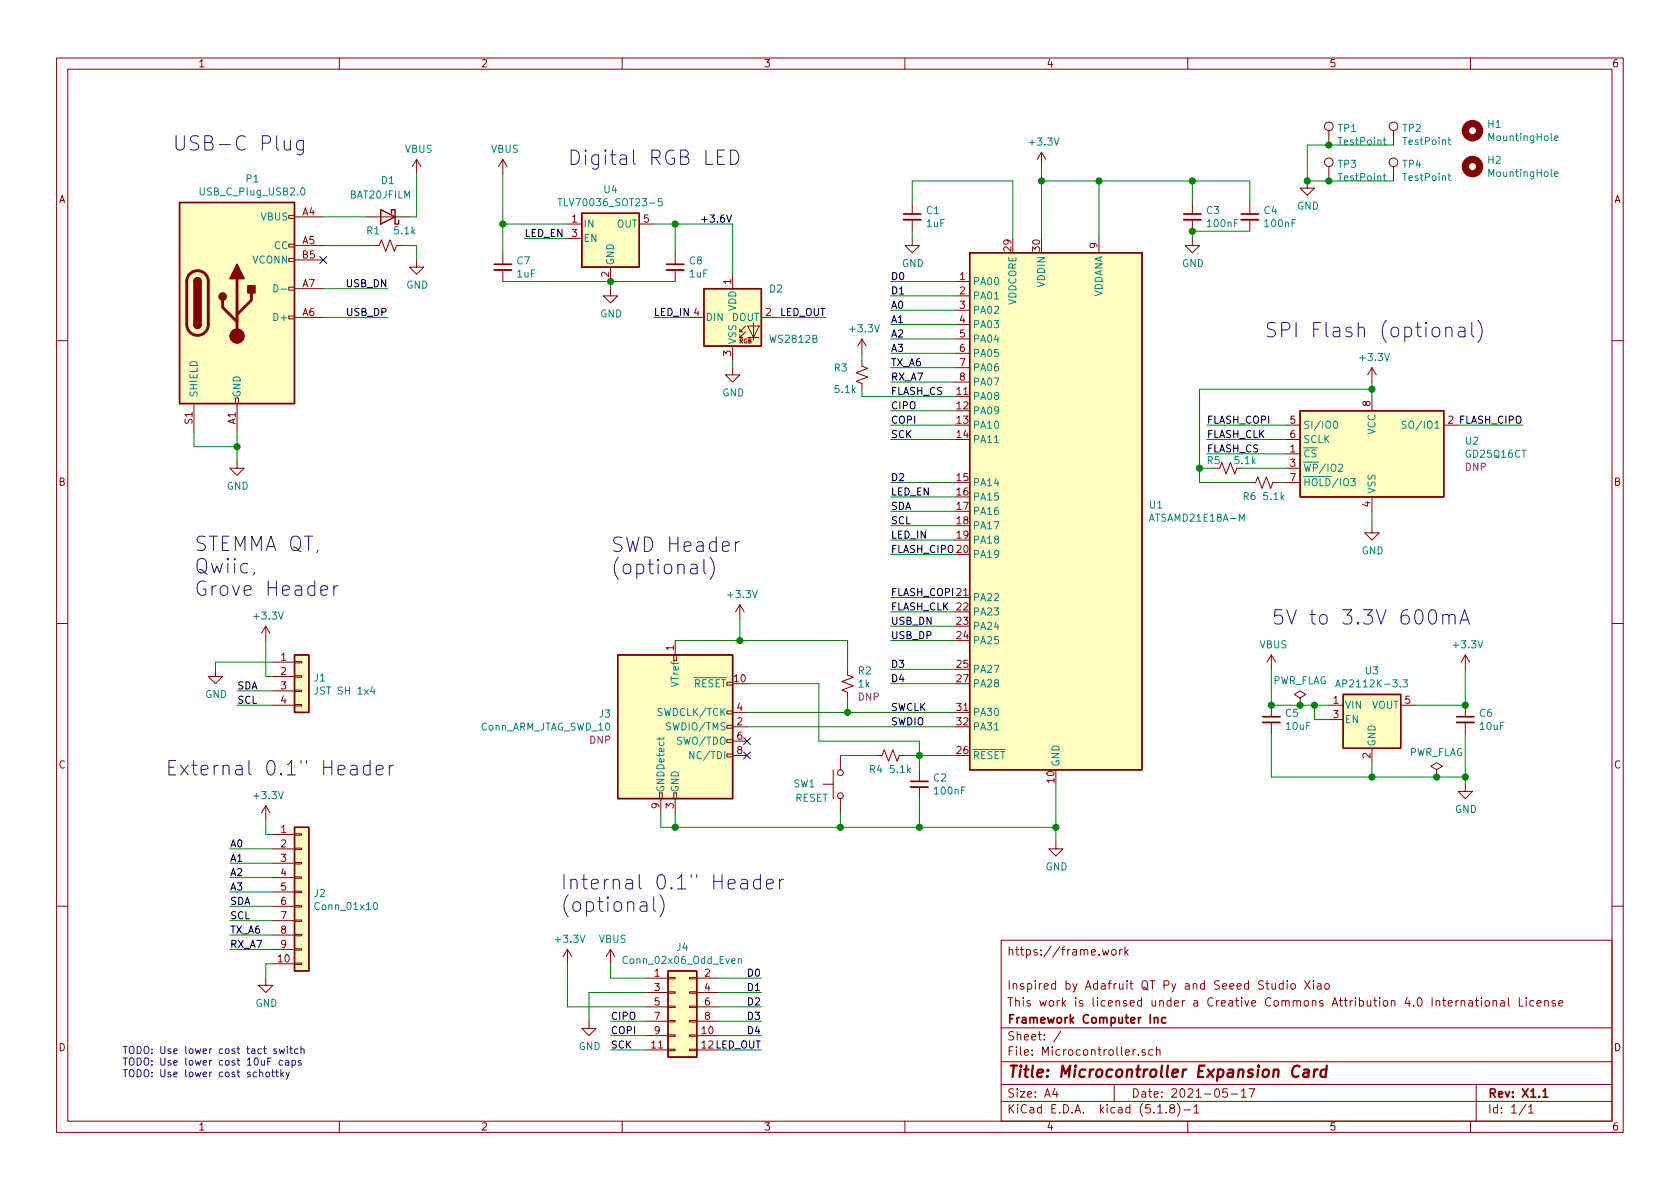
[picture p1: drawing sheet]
<svg xmlns="http://www.w3.org/2000/svg" width="297mm" height="210mm" viewBox="0 0 297 210" stroke-linecap="round" stroke-linejoin="round" font-family="sans-serif">
<g fill="none" stroke="#840000" stroke-width=".18">
<path d="M10 10.3h277v189.9h-277zM12 12.2h273v186.1h-273zM60 10.3v1.9M110 10.3v1.9M160 10.3v1.9M210 10.3v1.9M260 10.3v1.9M51.1 38.1h1v.5h-1zM52.1 38.3h5M64.8 38.3h7.6M73.7 28.2l-.8 1.3M73.7 28.2v2.5"/>
<path d="M73.7 28.2l.7 1.3M88.9 28.2l-.8 1.3M88.9 28.2v2.5M88.9 28.2l.8 1.3M100.3 39.6h2.6M113 39.6h2.6M161.3 35.8v2M161.3 38.9v2M184.1 26.9l-.7 1.3M184.1 26.9v2.6M184.1 26.9l.8 1.3M210.8 35.8v2"/>
<path d="M210.8 38.9v2M221 35.8v2M221 38.9v2M231.1 32v1.3h1.3l-1.3 1.2-1.2-1.2h1.2M234.9 23.1v2.5M234.9 29.5v2.5M246.4 23.1v2.5M246.4 29.5v2.5M51.1 55.9h1v.5h-1zM51.1 50.8h1v.5h-1zM51.1 45.7h1v.5h-1zM51.1 43.2h1v.5h-1z"/>
<path d="M52.1 56.1h5M52.1 43.4h5M52.1 51h5M52.1 46h5M66 43.4h1.1l.3-1 .8 2 .8-2 .7 2 .4-1h1M73.7 46v1.2h1.2l-1.2 1.3-1.3-1.3h1.3M88.9 44.7v2M88.9 47.7v2.1M100.3 42.2h2.6M107.9 51v1.3h1.3l-1.3 1.3-1.2-1.3h1.2M107.9 47.2v2.6M119.4 44.7v2"/>
<path d="M119.4 47.7v2.1M121.9 56.1h2.6M129.5 48.5v2.5M130.8 58.7h.5M131.8 58.7l-1 1v-.5M131.8 57.7l-1 1v-.5M132.2 57.7h2l-1 2zM132.2 59.7h2M133.2 57.1v3.1M134.6 56.1h2.6M152.4 59.9l-.8 1.3M152.4 59.9v2.6"/>
<path d="M152.4 59.9l.8 1.3M161.3 42.2v1.2h1.3l-1.3 1.3-1.3-1.3h1.3M168.9 49.8h2.5M168.9 52.3h2.5M168.9 54.9h2.5M168.9 57.4h2.5M168.9 59.9h2.5M194.3 42.2v2.5M210.8 42.2v1.2h1.3l-1.3 1.3-1.3-1.3h1.3M10 60.2h2M34.3 71.4v5M41.7 70.4h.5v1h-.5z"/>
<path d="M41.9 71.4v5M129.5 65v1.3h1.3l-1.3 1.3-1.2-1.3h1.2M129.5 61.2v2.5M152.4 63.7v1.1l1 .3-2 .8 2 .8-2 .7 1 .4v1M168.9 62.5h2.5M168.9 65h2.5M168.9 67.6h2.5M227.3 75.2h2.6M227.3 77.7h2.6M242.6 65v2.6M242.6 70.1v2.5M242.6 65l-.8 1.3"/>
<path d="M242.6 65l.7 1.3M255.3 75.2h2.5M285 60.2h2M41.9 81.5v1.3h1.3l-1.3 1.3-1.3-1.3h1.3M214.6 82.8h1l.4-1 .8 2 .8-2 .7 2 .4-1h1M221 85.3h1l.4-1 .7 2.1 .8-2.1 .8 2.1 .3-1.1h1.1M227.3 85.3h2.6M227.3 82.8h2.6M227.3 80.3h2.6M242.6 93v1.2h1.2l-1.2 1.3-1.3-1.3h1.3M242.6 87.9v2.5M10 110.3h2"/>
<path d="M38.1 118.4v1.2h1.3l-1.3 1.3-1.3-1.3h1.3M47 110.7l-.8 1.3M47 110.7v2.6M47 110.7l.8 1.3M48.3 117.1h3.8M48.3 119.6h3.8M52.1 117h1.2v.2h-1.2zM52.1 119.5h1.2v.3h-1.2zM119.1 115.8h.5v1h-.5zM119.4 113.3v2.5M130.8 106.9l-.8 1.3M130.8 106.9v2.6"/>
<path d="M130.8 106.9l.8 1.3M149.9 118.4v1l1 .4-2.1 .7 2.1 .8-2.1 .7 1.1 .4v1M224.8 115.8v2.6M224.8 115.8l-.8 1.3M224.8 115.8l.8 1.3M259.1 115.8l-.8 1.3M259.1 115.8v2.6M259.1 115.8l.7 1.3M285 110.3h2M48.3 122.2h3.8M48.3 124.7h3.8M52.1 124.6h1.2v.2h-1.2z"/>
<path d="M52.1 122h1.2v.3h-1.2zM128.5 125.7h1v.5h-1zM128.5 130.8h1v.5h-1zM128.5 128.3h1v.5h-1zM128.5 120.6h1v.6h-1zM128.5 133.3h1v.6h-1zM129.5 128.5h2.6M129.5 126h2.6M129.5 131.1h2.6M129.5 133.6h2.6M145.5 138.7h1.8M147.3 136.1v5.1"/>
<path d="M148.6 133.6v2.5M154.9 133.6h1.1l.3-1 .8 2 .8-2 .7 2 .4-1h1M162.6 136.1v2.1M162.6 139.2v2M224.8 124.7v2M224.8 127.8v2M229.9 123.4l1-.6-1-.6-1 .6 1 .6v1.3M229.9 124.7h.1M234.9 124.7h2.6M234.9 127.2h2.6M242.6 132.3v2.6M247.6 124.7h2.6"/>
<path d="M254 136.1l1-.6-1-.6-1 .6 1 .6v1.3M254 137.4h.1M259.1 138.7v1.2h1.2l-1.2 1.3-1.3-1.3h1.3M259.1 124.7v2M259.1 127.8v2M47 142.5v2.5M47 142.5l-.8 1.3M47 142.5l.8 1.3M48.3 147.6h3.8M48.3 150.1h3.8M48.3 152.6h3.8M48.3 155.2h3.8"/>
<path d="M48.3 157.7h3.8M52.1 155.1h1.2v.2h-1.2zM52.1 152.5h1.2v.3h-1.2zM52.1 150h1.2v.2h-1.2zM52.1 147.4h1.2v.3h-1.2zM52.1 157.6h1.2v.3h-1.2zM116.6 140.2h.5v1h-.5zM116.8 141.2v2.6M119.1 140.2h.5v1h-.5zM119.4 141.2v2.6M148.6 141.2v2.6M186.7 148.8v1.3h1.3l-1.3 1.3-1.3-1.3h1.3"/>
<path d="M10 160.2h2M47 173v1.2h1.3l-1.3 1.3-1.3-1.3h1.3M48.3 170.4h3.8M48.3 160.3h3.8M48.3 162.8h3.8M48.3 165.3h3.8M48.3 167.9h3.8M52.1 162.7h1.2v.2h-1.2zM52.1 165.2h1.2v.3h-1.2zM52.1 167.8h1.2v.2h-1.2zM52.1 170.3h1.2v.3h-1.2zM52.1 160.1h1.2v.3h-1.2z"/>
<path d="M100.3 167.9l-.7 1.3M100.3 167.9v2.5M100.3 167.9l.8 1.3M107.9 167.9l-.7 1.3M107.9 167.9v2.5M107.9 167.9l.8 1.3M114.3 173h3.8M114.3 175.5h3.8M114.3 178h3.8M118.1 175.4h1.3v.2h-1.3zM118.1 172.8h1.3v.3h-1.3zM118.1 177.9h1.3v.3h-1.3z"/>
<path d="M121.9 175.4h1.3v.2h-1.3zM121.9 172.8h1.3v.3h-1.3zM121.9 177.9h1.3v.3h-1.3zM123.2 173h3.8M123.2 175.5h3.8M123.2 178h3.8M177 166.3h108v32h-108zM194.9 167.9l.3 1 .3-.7 .3 .7 .3-1M196.6 168l.2-.1 .5 .1v.8l-.2 .1-.5-.1zM198 167.9v1M198.4 167.9l-.4 .3M198.9 167.4v1.5"/>
<path d="M199.1 168.3l.4 .6M199.5 167.9l-.6 .6M224.9 173.9v.9l.4 .1 .2-.1M225.5 173.9v1M226.9 174l-.5-.1-.2 .3v.6l.2 .1 .5-.1M226.9 173.4v1.5M227.6 173.4v.2M227.6 173.9v1M228.3 174.1l.2-.2 .5 .2v.7l-.3 .1-.4-.1zM230.7 173.4l.9 1.5M231.6 173.4l-.9 1.5M232.2 173.4v.2"/>
<path d="M232.2 173.9v1M232.9 174h.6l.1 .9M233.6 174.3l-.5 .1-.2 .2 .2 .3 .5-.1M234.3 174.1l.2-.2 .4 .2v.7l-.2 .1-.4-.1zM257.4 176.9v1M257.9 176.9l-.3 .1-.2 .2M258.3 177.1l.3-.2 .3 .1 .1 .9M258.3 176.9v1M259.7 177h.6v.9M260.3 177.3l-.5 .1a.29 .29 0 0 0-.2 .2 .29 .29 0 0 0 .2 .3l.5-.1M260.9 176.9h.5M261.1 176.4v1.3l.3 .2"/>
<path d="M261.9 176.4v.2M261.9 176.9v1M262.6 177.1l.2-.2 .5 .2v.7l-.2 .1-.5-.1zM264 177.1l.2-.2 .4 .1v.9M264 176.9v1M265.4 177h.5l.1 .9M266 177.3l-.5 .1a.29 .29 0 0 0-.2 .2 .29 .29 0 0 0 .2 .3l.5-.1M266.7 176.4v1.3l.2 .2M268.6 176.4v1.5h.7M269.8 176.4v.2M269.8 176.9v1M271.2 177l-.4-.1-.3 .3 .1 .6h.6"/>
<path d="M271.8 177.4l.7-.1-.1-.3-.4-.1-.2 .2v.7h.6M273.1 177.1l.2-.2 .4 .1 .1 .9M273.1 176.9v1M275 177a.37 .37 0 0 0-.6 .1l.1 .3 .5 .1 .1 .1-.3 .3-.4-.1M275.6 177.4l.7-.1v-.3l-.5-.1-.2 .2 .1 .7h.6M285 160.2h2M60 198.3v1.9M104.1 180.6v1.3h1.3l-1.3 1.2-1.2-1.2h1.2M110 198.3v1.9M114.3 183.1h3.8M114.3 185.7h3.8M114.3 180.6h3.8"/>
<path d="M118.1 183h1.3v.3h-1.3zM118.1 185.5h1.3v.3h-1.3zM118.1 180.5h1.3v.2h-1.3zM121.9 183h1.3v.3h-1.3zM121.9 185.5h1.3v.3h-1.3zM121.9 180.5h1.3v.2h-1.3zM123.2 183.1h3.8M123.2 185.7h3.8M123.2 180.6h3.8M160 198.3v1.9M177 194.8h108M177 191.8h108"/>
<path d="M177 187.8h108M177 181.8h108M186.5 192.5l-.4 1h1M186.8 193v1M187.6 182.3l-1.3 2M197 191.8v3M200.8 185.6l-.5 .3M201.3 186.5v.1M202.5 185.7l-.4-.1-.2 .2 .1 .2 .5 .2v.3h-.6M203.8 185.7l-.4-.1-.3 .3 .1 .6 .2 .1 .4-.1M204.5 185.7l.2-.1 .4 .1v.9M204.5 185.1v1.5"/>
<path d="M204.7 196.8h.8M206.2 196.7v.1M207.1 196l-.3-.3 .2-.3a.48 .48 0 0 1 .6 .1l-.1 .4a.52 .52 0 0 0-.6 .2 .52 .52 0 0 0 .1 .6l.4 .1 .2-.1 .1-.4-.3-.3M208.2 195.1a1.71 1.71 0 0 1 0 2.3M209.3 196.3h1.2M210 198.3v1.9M211.1 195.8l.4-.5v1.5M211.1 196.8h.9M217 192.5h-.7l-.1 .7 .2-.1 .5 .1 .1 .2v.5l-.2 .1-.6-.1M217.7 193.5h1.1M219.5 193l.4-.5v1.5M219.5 194h.8"/>
<path d="M220.8 192.5h1l-.6 1.5M260 198.3v1.9M261 191.8v6.5M269.8 195.2l-1.2 2M270.3 195.8l.4-.5v1.5M270.3 196.8h.8"/>
<circle cx="234.9" cy="28.7" r=".76"/>
<circle cx="234.9" cy="22.3" r=".76"/>
<circle cx="246.4" cy="22.3" r=".76"/>
<circle cx="246.4" cy="28.7" r=".76"/>
<circle cx="148.6" cy="136.6" r=".51"/>
<circle cx="148.6" cy="140.7" r=".51"/>
</g>
<g fill="none" stroke="#840000" stroke-width=".3">
<path d="M159.8 37.8h3M209.3 37.8h3M219.5 37.8h3M87.4 46.7h3M117.9 46.7h3M161 138.2h3.1M223.3 126.7h3M257.6 126.7h3M204.1 179.9v1M204.1 180.1l.2-.2 .4 .1v.9M206.1 180l-.4-.1-.3 .3 .1 .6h.6M272.8 193l.4-.5v1.5"/>
<path d="M272.8 194h.9"/>
</g>
<path d="M229.8 188.6a.87 .87 0 0 0-1 0 .87 .87 0 0 0-.4 1 .69 .69 0 0 0 .4 .8 .69 .69 0 0 0 .8-.1M230.6 189.2h.8l-.1 1.2M231.4 189.6l-.7 .1a.4 .4 0 0 0-.3 .3 .4 .4 0 0 0 .2 .4l.7-.1M232.4 189.1l-.1 1.3M233 189.1a.5 .5 0 0 0-.6 .4M234.5 189.2a.68 .68 0 0 0-1 .3v.6l.1 .2 .2 .1 .6-.1M234.6 188.4l-.2 2" fill="none" stroke="#840000" stroke-width=".41"/>
<g fill="#ffffc2" stroke="#ffffc2" stroke-width=".18">
<path d="M124.5 51h10.1v10.2h-10.1z"/>
<path d="M31.7 35.8h20.4v35.6h-20.4z"/>
<path d="M52.1 146.3h2.5v25.4h-2.5z"/>
<path d="M118.1 171.7h5.1v15.2h-5.1z"/>
<path d="M109.2 115.8h20.3v25.4h-20.3z"/>
<path d="M52.1 115.8h2.5v10.2h-2.5z"/>
<path d="M237.5 122.8h10.1v9.5h-10.1z"/>
<path d="M171.4 44.7h30.5v91.4h-30.5z"/>
<path d="M229.9 72.6h25.4v15.3h-25.4z"/>
<path d="M102.9 37.7h10.1v9.5h-10.1z"/>
</g>
<g fill="none" stroke="#840000" stroke-width=".25">
<path d="M31.7 35.8h20.4v35.6h-20.4zM67.3 37.1l2.5 1.2-2.5 1.3zM69.2 37.7v-.6h.6v2.5h.7v-.6M102.9 37.7h10.1v9.5h-10.1zM34.3 57.4a.63 .63 0 0 0 .6 .6 .63 .63 0 0 0 .7-.6M34.3 49.8a.63 .63 0 0 1 .6-.7 .63 .63 0 0 1 .7 .7M124.5 51h10.1v10.2h-10.1zM171.4 44.7h30.5v91.4h-30.5zM229.9 72.6h25.4v15.3h-25.4zM52.1 115.8h2.5v10.2h-2.5zM109.2 115.8h20.3v25.4h-20.3zM237.5 122.8h10.1v9.5h-10.1z"/>
<path d="M52.1 146.3h2.5v25.4h-2.5zM118.1 171.7h5.1v15.2h-5.1z"/>
</g>
<path d="M33.5 48.6a1.9 1.9 0 0 1 2.1-.6 1.9 1.9 0 0 1 1.2 1.8v7.6a1.9 1.9 0 0 1-1.9 1.9 1.9 1.9 0 0 1-1.9-1.9v-7.8l.1-.5zM39.4 53.1v1.3l2.5 2.5M41.9 49.3v10.1M44.4 51.8v1.3l-2.5 2.5" fill="none" stroke="#840000" stroke-width=".51"/>
<g fill="#840000" stroke="#840000" stroke-width=".25">
<path d="M34.3 57.4h1.3a.63 .63 0 0 1-.7 .6 .63 .63 0 0 1-.6-.6z"/>
<path d="M34.5 49.3a.63 .63 0 0 1 .7-.1 .63 .63 0 0 1 .4 .6h-1.3z"/>
<path d="M34.3 49.8h1.3v7.6h-1.3z"/>
<path d="M43.8 50.5h1.3v1.3h-1.3z"/>
<path d="M41.9 46.7l1.3 2.6h-2.6z"/>
<circle cx="39.4" cy="52.4" r=".63"/>
</g>
<circle cx="41.9" cy="59.4" r="1.27" fill="#840000" stroke="#840000" stroke-width=".18"/>
<g fill="none" stroke="#008484" stroke-width=".18">
<path d="M53.3 33.3l.2-.1a.67 .67 0 0 1 .4 .7 .67 .67 0 0 1-.4 .6l-.3-.5zM98.7 35.1h.7M99 35.1v1.3M117 35.1h-.6v.6l.2-.1 .4 .1v.6l-.1 .1-.5-.1M244.6 24.7h.5M244.6 31.1h.5M244.8 30.7v1l.3 .2M244.8 24.3v1.1l.3 .2M256 24.7h.5M256 31.1h.5M256.2 24.3v1.1l.3 .2M256.2 30.7v1l.3 .2"/>
<path d="M274.9 24.4l.6-.1-.1-.2-.3-.1-.2 .2v.6h.5M274.9 30.8l.6-.1-.1-.3h-.3l-.2 .2v.6h.5M48.4 50.3a.64 .64 0 0 1 .8 .7 .64 .64 0 0 1-.8 .6zM49.7 51.1h1M175.8 52.9h.8M175.8 78.3h.8M235.9 74.6l.2-.1a.67 .67 0 0 1 .4 .6 .67 .67 0 0 1-.4 .6l-.3-.2v-.2zM248.6 74.5h-.5l-.1 .1v.3l.5 .3 .1 .3-.2 .2h-.5M219.1 92.2v-1.3l.5 .9 .4-.9v1.3M236.7 82.2l.5-.1 .2 .3-.1 .2-.7 .8h.8M238.8 84.6h.8l-.4 .5 .4 .1-.1 .6-.5 .1-.2-.1M65.8 121.4l-.3 .9h.8"/>
<path d="M116.6 130.4v.5M117.4 130.4l-.2 .3h-1.1M122.7 132.9v1.3l-.7-1.3v1.3M175.8 129.1h.8M236.1 121.5l.5-1.3 .4 1.3M236.3 121.1h.6M248.1 120.2h.7l-.4 .5 .4 .1v.6l-.2 .1-.5-.1M66.1 159.7l.2-.1a.69 .69 0 0 1 .4 .6 .69 .69 0 0 1-.4 .7l-.2-.3-.1-.2zM130.5 169.7l.2-.2 .3 .1 .1 .8M130.5 169.5v.9"/>
</g>
<g fill="none" stroke="#840000" stroke-width="1.3">
<circle cx="260.4" cy="29.5" r="1.27"/>
<circle cx="260.4" cy="23.1" r="1.27"/>
</g>
<path d="M159.8 38.9h3M209.3 38.9h3M219.5 38.9h3M87.4 47.7h3M117.9 47.7h3M161 139.2h3.1M223.3 127.8h3M257.6 127.8h3" fill="none" stroke="#840000" stroke-width=".33"/>
<g fill="none" stroke="#008400" stroke-width=".18">
<path d="M57.1 38.3h7.7M73.7 30.7v7.6h-1.3M88.9 30.7v14M88.9 39.6h11.4M115.6 39.6h13.9v8.9M119.4 39.6v5.1M161.3 35.8v-3.8h17.8v10.2M184.1 32h36.9v3.8M184.1 29.5v12.7M194.3 32v10.2M210.8 32v3.8M246.4 25.6h-15.3v6.4h15.3"/>
<path d="M57.1 56.1h11.5M57.1 43.4h8.9M57.1 51h11.5M71.1 43.4h2.6v2.6M88.9 49.8h30.5M92.7 42.2h7.6M107.9 49.8v1.2M115.6 56.1h6.3M137.2 56.1h8.8M157.5 52.3h11.4M157.5 54.9h11.4M157.5 57.4h11.4"/>
<path d="M157.5 59.9h11.4M157.5 49.8h11.4M161.3 40.9v1.3M221 40.9h-10.2v1.3M34.3 76.4v2.6h7.6M41.9 76.4v5.1M129.5 63.7v1.3M152.4 62.5v1.2M152.4 68.8v1.3h16.5M157.5 62.5h11.4M157.5 65h11.4M157.5 67.6h11.4"/>
<path d="M157.5 72.6h11.4M157.5 75.2h11.4M157.5 77.7h11.4M213.4 75.2h13.9M213.4 77.7h13.9M242.6 68.8h-30.5v16.5h8.9M242.6 67.6v2.5M257.8 75.2h11.4M157.5 98h11.4M157.5 85.3h11.4M157.5 90.4h11.4M157.5 93h11.4"/>
<path d="M157.5 95.5h11.4M157.5 87.9h11.4M212.1 82.8h2.5M213.4 80.3h13.9M219.7 82.8h7.6M226.1 85.3h1.2M242.6 90.4v2.6M47 113.3v6.3h1.3M48.3 117.1h-10.2v1.3M119.4 113.3h30.5v5.1M130.8 109.5v3.8M157.5 105.7h11.4"/>
<path d="M157.5 108.2h11.4M157.5 118.4h11.4M157.5 113.3h11.4M157.5 110.7h11.4M224.8 118.4v6.3h10.1M259.1 118.4v6.3h-8.9M41.9 124.7h6.4M41.9 122.2h6.4M132.1 120.9h12.7v10.2h17.8v5M132.1 126h36.8M132.1 128.5h36.8M148.6 133.6h6.3"/>
<path d="M149.9 123.4v2.6M157.5 120.9h11.4M160 133.6h8.9M186.7 138.7v10.1M224.8 129.8v7.6h34.3M232.4 124.7v2.5h2.5M242.6 134.9v2.5M259.1 129.8v8.9M40.6 152.6h7.7M40.6 157.7h7.7M40.6 150.1h7.7M40.6 155.2h7.7"/>
<path d="M47 145v2.6h1.3M116.8 143.8v2.5h69.9M119.4 143.8v2.5M148.6 143.8v2.5M162.6 141.2v5.1M40.6 160.3h7.7M40.6 162.8h7.7M40.6 165.3h7.7M40.6 167.9h7.7M48.3 170.4h-1.3v2.6M100.3 170.4v7.6h14M107.9 170.4v2.6h6.4"/>
<path d="M114.3 175.5h-10.2v5.1M127 178h7.6M127 173h7.6M127 175.5h7.6M107.9 180.6h6.4M107.9 183.1h6.4M107.9 185.7h6.4M127 180.6h7.6M127 183.1h7.6M127 185.7h7.6"/>
</g>
<path d="M124.1 38.8h.9" fill="none" stroke="#000" stroke-width=".18"/>
<g fill="none" stroke="#0000c2" stroke-width=".18">
<path d="M50.3 24.8l.1 1.6a.7 .7 0 0 0 1-.1M51.4 24.8v1.7M53.6 24.8v2.1a.68 .68 0 0 1-1 .3M53.6 25l-.7-.2-.5 .5v.8l.3 .3 .2 .1 .7-.1M128.1 26.5h-1.2v2.6h1.2M129.2 26.5a1.31 1.31 0 0 1 1.3 .7 1.31 1.31 0 0 1-.1 1.5l-.6 .4h-.6zM255.6 58.1a.63 .63 0 0 1 1.1 .1v1.4M255.6 57.9v1.7M257.9 58l.3-.1 .7 .1 .1 .2v1.4M259 58.5l-.2 .1h-.6a.5 .5 0 0 0-.4 .5 .5 .5 0 0 0 .4 .5h.6l.2-.2M260.2 57v2.2l.1 .2 .3 .2M261.3 56.6a2.9 2.9 0 0 1 0 3.9"/>
<path d="M124.5 98.9v2.2l.3 .4M125.6 98.5a2.9 2.9 0 0 1 0 3.9M130 95.8v1.7M130.8 95.8a.69 .69 0 0 0-.8 .5M45 101.2l-.2 .5M56.7 104.4l1.2-.2-.1-.5-.7-.1-.4 .3v1l.1 .3 .3 .1 .7-.1M59 103.6v1.7M59.8 103.6a.64 .64 0 0 0-.8 .5M255.1 108.9a.66 .66 0 0 1 1-.1l.1 .2v1.4M255.1 108.7v1.7M256.2 109l.1-.2a.6 .6 0 0 1 1 .2v1.4M258.1 110.4l.9-2.6 .8 2.6"/>
<path d="M258.4 109.6h1.2M65.4 135.5l-.7-.2-.2 .2-.3 .3v.7l.3 .4 .2 .1 .7-.1M65.4 134.5v2.5M66.5 136.2l1.2-.3-.1-.4-.7-.2-.4 .4v.9l.1 .3 .3 .1 .7-.1M68.8 135.3v1.7M69.5 135.3a.64 .64 0 0 0-.7 .5M115.6 158.6v2.2l.3 .4M116.7 158.2a2.9 2.9 0 0 1 0 3.9M131.1 155.6l.2-.1 .7 .1 .2 .2v1.4M132.2 156.1l-.3 .1h-.6a.5 .5 0 0 0-.4 .5 .5 .5 0 0 0 .4 .5h.6l.3-.1M134.4 155.6l-.7-.1-.5 .5v.7l.3 .4 .2 .1 .7-.1M134.4 154.7v2.5"/>
<path d="M135.5 156.3l1.2-.2-.1-.5-.7-.1-.4 .3v1l.2 .3 .2 .1 .7-.1M137.8 155.5v1.7M138.6 155.5a.69 .69 0 0 0-.8 .5M47.1 189.6h.3l.2 .1-.1 .7h-.3l-.2-.2zM48 189.6h.5M48.2 189.1v1.1l.3 .2M48.7 189.6h.5M48.9 185.5h-.3l-.2 .1v.2l.5 .1v.4h-.5M48.9 189.1v1.1l.3 .2M49.4 185.5l.2 .8 .2-.6 .3 .6 .2-.8M49.7 189.1v1.3M49.8 189.9l.3 .5"/>
<path d="M50 187.6l-.4-.1-.2 .3 .1 .5h.5M50.1 189.6l-.4 .5M50.5 187.6h.5l.1 .8M50.6 189.6l.3 .8M50.8 185v.2M50.8 185.5v.8M51.1 187.8l-.5 .1-.2 .2 .1 .2h.6M51.2 189.6l-.5 1.1-.1 .1M51.2 185.5h.5M51.4 185v1.1l.3 .2M51.6 187.6l.4-.1 .2 .3-.1 .5h-.5M51.6 187.5v1.3"/>
<path d="M52.7 185.5h-.4l-.2 .2 .1 .6h.5M53.2 185.6l.2-.1h.3l.1 .8M53.2 187.6l-.3-.1-.2 .2 .1 .2 .4 .1v.3h-.5M53.2 185v1.3"/>
</g>
<g fill="#008400" stroke="#008400" stroke-width=".25">
<circle cx="148.6" cy="146.3" r=".51"/>
<circle cx="235" cy="32" r=".51"/>
<circle cx="259.1" cy="124.7" r=".51"/>
<circle cx="242.6" cy="68.8" r=".51"/>
<circle cx="186.7" cy="146.3" r=".51"/>
<circle cx="231.1" cy="32" r=".51"/>
<circle cx="232.4" cy="124.7" r=".51"/>
<circle cx="235" cy="25.6" r=".51"/>
<circle cx="162.6" cy="146.3" r=".51"/>
<circle cx="259.1" cy="137.4" r=".51"/>
<circle cx="149.9" cy="126" r=".51"/>
<circle cx="254" cy="137.4" r=".51"/>
<circle cx="229.9" cy="124.7" r=".51"/>
<circle cx="242.6" cy="137.4" r=".51"/>
<circle cx="130.8" cy="113.3" r=".51"/>
<circle cx="184.2" cy="32" r=".51"/>
<circle cx="212.1" cy="82.8" r=".51"/>
<circle cx="108" cy="49.8" r=".51"/>
<circle cx="162.6" cy="133.6" r=".51"/>
<circle cx="119.4" cy="146.3" r=".51"/>
<circle cx="210.8" cy="40.9" r=".51"/>
<circle cx="194.3" cy="32" r=".51"/>
<circle cx="224.8" cy="124.7" r=".51"/>
<circle cx="210.8" cy="32" r=".51"/>
<circle cx="88.9" cy="39.6" r=".51"/>
<circle cx="41.9" cy="79" r=".51"/>
<circle cx="119.4" cy="39.6" r=".51"/>
</g>
<path d="M56.5 45.4l1.3 1.2M57.8 45.4l-1.3 1.2M131.5 133l1.2 1.2M131.5 130.4l1.2 1.3M132.7 133l-1.2 1.2M132.7 130.4l-1.2 1.3" fill="none" stroke="#000084" stroke-width=".18"/>
<g font-size="3.5" fill="#0000c2">
<text x="30.5" y="26.7">USB-C Plug</text>
<text x="100.3" y="29.2">Digital RGB LED</text>
<text x="223.5" y="59.7">SPI Flash (optional)</text>
<text x="34.3" y="97.5">STEMMA QT,</text>
<text x="34.3" y="101.4">Qwiic,</text>
<text x="107.9" y="97.6">SWD Header</text>
<text x="107.9" y="101.6">(optional)</text>
<text x="34.3" y="105.4">Grove Header</text>
<text x="224.8" y="110.5">5V to 3.3V 600mA</text>
<text x="29.2" y="137.2">External 0.1&quot; Header</text>
<text x="99.1" y="157.3">Internal 0.1&quot; Header</text>
<text x="99.1" y="161.3">(optional)</text>
</g>
<text font-size="2.8" fill="#840000" x="178" y="190.5">Title: Microcontroller Expansion Card</text>
<g font-size="2.1" fill="#840000">
<text x="178" y="169">https://frame.work</text>
<text x="178" y="178">This work is licensed under a Creative Commons Attribution 4.0 International License</text>
<text x="178" y="175">Inspired by Adafruit QT Py and Seeed Studio Xiao</text>
<text x="178" y="184">Sheet: /</text>
<text x="178" y="181">Framework Computer Inc</text>
<text x="178" y="186.7">File: Microcontroller.sch</text>
<text x="178" y="196.9">KiCad E.D.A. kicad (5.1.8)-1</text>
<text x="178" y="194.1">Size: A4</text>
<text x="200" y="194.1">Date: 2021-05-17</text>
<text x="263" y="194.1">Rev: X1.1</text>
<text x="263" y="196.9">Id: 1/1</text>
</g>
<g font-size="1.8" fill="#840000">
<text x="35" y="11.9">1</text>
<text x="85" y="11.9">2</text>
<text x="135" y="11.9">3</text>
<text x="185" y="11.9">4</text>
<text x="235" y="11.9">5</text>
<text x="285" y="11.9">6</text>
<text x="10.4" y="35.9">A</text>
<text x="285.4" y="35.9">A</text>
<text x="53.5" y="38.1">A4</text>
<text x="101.1" y="39.4">1</text>
<text x="101.1" y="41.9">3</text>
<text x="113.8" y="39.4">5</text>
<text x="53.5" y="43.2">A5</text>
<text x="53.5" y="45.7">B5</text>
<text x="178.8" y="44.4" transform="rotate(-90 178.8 44.4)">29</text>
<text x="183.9" y="44.4" transform="rotate(-90 183.9 44.4)">30</text>
<text x="194.1" y="43.9" transform="rotate(-90 194.1 43.9)">9</text>
<text x="53.5" y="50.8">A7</text>
<text x="107.7" y="49" transform="rotate(-90 107.7 49)">2</text>
<text x="129.3" y="50.3" transform="rotate(-90 129.3 50.3)">1</text>
<text x="169.7" y="49.5">1</text>
<text x="169.7" y="52.1">2</text>
<text x="53.5" y="55.9">A6</text>
<text x="135.4" y="55.9">2</text>
<text x="169.7" y="54.6">3</text>
<text x="169.7" y="57.1">4</text>
<text x="169.7" y="59.7">5</text>
<text x="129.3" y="63" transform="rotate(-90 129.3 63)">3</text>
<text x="169.7" y="62.2">6</text>
<text x="169.7" y="64.8">7</text>
<text x="169.2" y="69.8">11</text>
<text x="169.7" y="67.3">8</text>
<text x="242.3" y="71.9" transform="rotate(-90 242.3 71.9)">8</text>
<text x="34" y="75" transform="rotate(-90 34 75)">S1</text>
<text x="41.7" y="75" transform="rotate(-90 41.7 75)">A1</text>
<text x="169.2" y="72.4">12</text>
<text x="169.2" y="74.9">13</text>
<text x="169.2" y="77.5">14</text>
<text x="228.1" y="74.9">5</text>
<text x="228.1" y="77.5">6</text>
<text x="228.1" y="80">1</text>
<text x="228.1" y="82.5">3</text>
<text x="10.4" y="85.9">B</text>
<text x="169.2" y="85.1">15</text>
<text x="169.2" y="87.6">16</text>
<text x="228.1" y="85.1">7</text>
<text x="242.3" y="89.6" transform="rotate(-90 242.3 89.6)">4</text>
<text x="285.4" y="85.9">B</text>
<text x="169.2" y="90.2">17</text>
<text x="169.2" y="92.7">18</text>
<text x="169.2" y="95.2">19</text>
<text x="169.2" y="107.9">22</text>
<text x="169.2" y="110.5">23</text>
<text x="169.2" y="113">24</text>
<text x="49.7" y="116.8">1</text>
<text x="49.7" y="119.4">2</text>
<text x="119.1" y="115" transform="rotate(-90 119.1 115)">1</text>
<text x="169.2" y="118.1">25</text>
<text x="49.7" y="121.9">3</text>
<text x="49.7" y="124.5">4</text>
<text x="129.8" y="120.6">10</text>
<text x="130.3" y="125.7">4</text>
<text x="169.2" y="120.6">27</text>
<text x="169.2" y="125.7">31</text>
<text x="235.7" y="124.5">1</text>
<text x="248.4" y="124.5">5</text>
<text x="130.3" y="128.3">2</text>
<text x="130.3" y="130.8">6</text>
<text x="169.2" y="128.3">32</text>
<text x="235.7" y="127">3</text>
<text x="10.4" y="135.9">C</text>
<text x="130.3" y="133.3">8</text>
<text x="169.2" y="133.3">26</text>
<text x="242.3" y="134.1" transform="rotate(-90 242.3 134.1)">2</text>
<text x="285.4" y="135.9">C</text>
<text x="116.6" y="143" transform="rotate(-90 116.6 143)">9</text>
<text x="119.1" y="143" transform="rotate(-90 119.1 143)">3</text>
<text x="186.4" y="138.4" transform="rotate(-90 186.4 138.4)">10</text>
<text x="49.7" y="147.3">1</text>
<text x="49.7" y="149.9">2</text>
<text x="49.7" y="152.4">3</text>
<text x="49.7" y="154.9">4</text>
<text x="49.7" y="157.5">5</text>
<text x="49.7" y="160">6</text>
<text x="49.7" y="162.6">7</text>
<text x="49.7" y="165.1">8</text>
<text x="49.7" y="167.6">9</text>
<text x="49.2" y="170.2">10</text>
<text x="115.7" y="172.7">1</text>
<text x="124.6" y="172.7">2</text>
<text x="115.7" y="175.3">3</text>
<text x="115.7" y="177.8">5</text>
<text x="124.6" y="175.3">4</text>
<text x="124.6" y="177.8">6</text>
<text x="10.4" y="185.9">D</text>
<text x="115.2" y="185.4">11</text>
<text x="115.7" y="180.3">7</text>
<text x="115.7" y="182.9">9</text>
<text x="124.1" y="182.9">10</text>
<text x="124.6" y="180.3">8</text>
<text x="285.4" y="185.9">D</text>
<text x="35" y="199.9">1</text>
<text x="85" y="199.9">2</text>
<text x="135" y="199.9">3</text>
<text x="185" y="199.9">4</text>
<text x="235" y="199.9">5</text>
<text x="285" y="199.9">6</text>
</g>
<g font-size="1.8" fill="#008484">
<text x="236.6" y="23.3">TP1</text>
<text x="248" y="23.3">TP2</text>
<text x="263.1" y="22.6">H1</text>
<text x="71.6" y="27">VBUS</text>
<text x="86.8" y="27">VBUS</text>
<text x="182.2" y="25.7">+3.3V</text>
<text x="236.6" y="29.7">TP3</text>
<text x="236.8" y="25.6">TestPoint</text>
<text x="248" y="29.7">TP4</text>
<text x="248.3" y="25.6">TestPoint</text>
<text x="263.1" y="29">H2</text>
<text x="263.4" y="24.9">MountingHole</text>
<text x="35.6" y="34.6">USB_C_Plug_USB2.0</text>
<text x="43.6" y="32.3">P1</text>
<text x="61.9" y="35.1">BAT20JFILM</text>
<text x="67.5" y="32.6">D1</text>
<text x="106.8" y="34.2">U4</text>
<text x="236.8" y="32">TestPoint</text>
<text x="248.3" y="32">TestPoint</text>
<text x="263.4" y="31.3">MountingHole</text>
<text x="46.2" y="39">VBUS</text>
<text x="64.9" y="41.4">R1</text>
<text x="69.8" y="41.4">5.1k</text>
<text x="99.7" y="36.5">TLV70036_SOT23-5</text>
<text x="103.1" y="40.3">IN</text>
<text x="109" y="40.3">OUT</text>
<text x="163.8" y="37.9">C1</text>
<text x="163.9" y="40.2">1uF</text>
<text x="213.4" y="37.9">C3</text>
<text x="213.6" y="40.2">100nF</text>
<text x="223.5" y="37.9">C4</text>
<text x="223.8" y="40.2">100nF</text>
<text x="229.3" y="37.1">GND</text>
<text x="44.7" y="46.6">VCONN</text>
<text x="48.5" y="44.1">CC</text>
<text x="91.4" y="46.8">C7</text>
<text x="103.1" y="42.8">EN</text>
<text x="108.6" y="47" transform="rotate(-90 108.6 47)">GND</text>
<text x="121.9" y="46.8">C8</text>
<text x="159.5" y="47.2">GND</text>
<text x="209" y="47.2">GND</text>
<text x="71.8" y="51">GND</text>
<text x="91.5" y="49.1">1uF</text>
<text x="121.9" y="49.1">1uF</text>
<text x="136.1" y="51.7">D2</text>
<text x="172" y="50.4">PA00</text>
<text x="172" y="53">PA01</text>
<text x="184.8" y="50.7" transform="rotate(-90 184.8 50.7)">VDDIN</text>
<text x="194.9" y="52.8" transform="rotate(-90 194.9 52.8)">VDDANA</text>
<text x="48.7" y="56.8">D+</text>
<text x="106.1" y="56.1">GND</text>
<text x="124.7" y="56.8">DIN</text>
<text x="129.4" y="56.8">DOUT</text>
<text x="130.2" y="55" transform="rotate(-90 130.2 55)">VDD</text>
<text x="150.4" y="58.8">+3.3V</text>
<text x="172" y="55.5">PA02</text>
<text x="172" y="58">PA03</text>
<text x="179.7" y="54" transform="rotate(-90 179.7 54)">VDDCORE</text>
<text x="130.2" y="61" transform="rotate(-90 130.2 61)">VSS</text>
<text x="136.3" y="60.6">WS2812B</text>
<text x="147.5" y="65.7">R3</text>
<text x="172" y="60.6">PA04</text>
<text x="172" y="63.1">PA05</text>
<text x="172" y="65.7">PA06</text>
<text x="240.6" y="63.8">+3.3V</text>
<text x="34.9" y="70.4" transform="rotate(-90 34.9 70.4)">SHIELD</text>
<text x="42.5" y="70.4" transform="rotate(-90 42.5 70.4)">GND</text>
<text x="127.7" y="70.1">GND</text>
<text x="147.7" y="69.5">5.1k</text>
<text x="172" y="70.7">PA08</text>
<text x="172" y="68.2">PA07</text>
<text x="172" y="73.3">PA09</text>
<text x="172" y="75.8">PA10</text>
<text x="230.4" y="75.8">SI/IO0</text>
<text x="243.2" y="76.9" transform="rotate(-90 243.2 76.9)">VCC</text>
<text x="248.9" y="75.8">SO/IO1</text>
<text x="172" y="78.4">PA11</text>
<text x="213.5" y="82.1">R5</text>
<text x="218.4" y="82.1">5.1k</text>
<text x="230.4" y="80.9">CS</text>
<text x="230.4" y="83.4">WP/IO2</text>
<text x="230.4" y="78.4">SCLK</text>
<text x="259.2" y="78.6">U2</text>
<text x="259.3" y="80.9">GD25Q16CT</text>
<text x="40.1" y="86.6">GND</text>
<text x="172" y="86">PA14</text>
<text x="172" y="88.5">PA15</text>
<text x="203.3" y="89.9">U1</text>
<text x="219.8" y="88.4">R6</text>
<text x="223.5" y="88.4">5.1k</text>
<text x="230.4" y="86">HOLD/IO3</text>
<text x="243.2" y="87.4" transform="rotate(-90 243.2 87.4)">VSS</text>
<text x="172" y="91.1">PA16</text>
<text x="172" y="93.6">PA17</text>
<text x="203.7" y="92.2">ATSAMD21E18A-M</text>
<text x="172" y="96.1">PA18</text>
<text x="172" y="98.7">PA19</text>
<text x="240.7" y="98">GND</text>
<text x="128.9" y="105.8">+3.3V</text>
<text x="172" y="106.3">PA22</text>
<text x="45" y="109.6">+3.3V</text>
<text x="172" y="108.8">PA23</text>
<text x="172" y="111.4">PA24</text>
<text x="172" y="113.9">PA25</text>
<text x="151.8" y="119.3">R2</text>
<text x="172" y="119">PA27</text>
<text x="222.7" y="114.6">VBUS</text>
<text x="241.5" y="119.2">U3</text>
<text x="257.1" y="114.6">+3.3V</text>
<text x="36.3" y="123.4">GND</text>
<text x="55.6" y="120.5">J1</text>
<text x="56.2" y="122.8">JST SH 1x4</text>
<text x="120" y="121.4" transform="rotate(-90 120 121.4)">VTref</text>
<text x="122.6" y="121.5">RESET</text>
<text x="151.8" y="121.6">1k</text>
<text x="172" y="121.5">PA28</text>
<text x="224.9" y="121">PWR_FLAG</text>
<text x="237.2" y="121.6">AP2112K-3.3</text>
<text x="237.7" y="125.3">VIN</text>
<text x="242.5" y="125.3">VOUT</text>
<text x="84.9" y="129.2">Conn_ARM_JTAG_SWD_10</text>
<text x="106" y="126.9">J3</text>
<text x="116.6" y="126.6">SWDCLK/TCK</text>
<text x="118.3" y="129.2">SWDIO/TMS</text>
<text x="120.1" y="131.7">SWO/TDO</text>
<text x="172" y="126.6">PA30</text>
<text x="172" y="129.2">PA31</text>
<text x="227.3" y="126.8">C5</text>
<text x="227.5" y="129.1">10uF</text>
<text x="237.7" y="127.9">EN</text>
<text x="261.6" y="126.8">C6</text>
<text x="261.7" y="129.1">10uF</text>
<text x="122.6" y="134.2">NC/TDI</text>
<text x="153.8" y="136.7">R4</text>
<text x="157.5" y="136.7">5.1k</text>
<text x="172" y="134.2">RESET</text>
<text x="187.3" y="135.6" transform="rotate(-90 187.3 135.6)">GND</text>
<text x="243.2" y="132.1" transform="rotate(-90 243.2 132.1)">GND</text>
<text x="249" y="133.7">PWR_FLAG</text>
<text x="45" y="141.3">+3.3V</text>
<text x="117.5" y="140.2" transform="rotate(-90 117.5 140.2)">GNDDetect</text>
<text x="120" y="140.2" transform="rotate(-90 120 140.2)">GND</text>
<text x="140.3" y="139.2">SW1</text>
<text x="140.6" y="141.8">RESET</text>
<text x="165.1" y="138.2">C2</text>
<text x="165.4" y="140.5">100nF</text>
<text x="257.3" y="143.8">GND</text>
<text x="184.9" y="153.9">GND</text>
<text x="55.6" y="158.6">J2</text>
<text x="56" y="160.9">Conn_01x10</text>
<text x="98.4" y="166.7">+3.3V</text>
<text x="105.9" y="166.7">VBUS</text>
<text x="110.6" y="170.5">Conn_02x06_Odd_Even</text>
<text x="119.7" y="168.1">J4</text>
<text x="45.2" y="178">GND</text>
<text x="102.3" y="185.7">GND</text>
</g>
<g font-size="1.8">
<text x="92.7" y="41.9">LED_EN</text>
<text x="124.9" y="39.4">+3.6V</text>
<text x="61.3" y="50.8">USB_DN</text>
<text x="157.5" y="52.1">D1</text>
<text x="157.5" y="49.5">D0</text>
<text x="61.4" y="55.9">USB_DP</text>
<text x="115.6" y="55.9">LED_IN 4</text>
<text x="137.8" y="55.9">LED_OUT</text>
<text x="157.5" y="59.7">A2</text>
<text x="157.5" y="57.1">A1</text>
<text x="157.5" y="54.6">A0</text>
<text x="157.5" y="62.2">A3</text>
<text x="157.5" y="64.8">TX_A6</text>
<text x="157.5" y="69.8">FLASH_CS</text>
<text x="157.5" y="67.3">RX_A7</text>
<text x="157.5" y="77.5">SCK</text>
<text x="157.5" y="74.9">COPI</text>
<text x="157.5" y="72.4">CIPO</text>
<text x="213.4" y="77.5">FLASH_CLK</text>
<text x="213.4" y="74.9">FLASH_COPI</text>
<text x="256.1" y="74.9">2 FLASH_CIPO</text>
<text x="213.4" y="80">FLASH_CS</text>
<text x="157.5" y="87.6">LED_EN</text>
<text x="157.5" y="85.1">D2</text>
<text x="157.5" y="95.2">LED_IN</text>
<text x="157.5" y="90.2">SDA</text>
<text x="157.5" y="92.7">SCL</text>
<text x="157.5" y="97.8">FLASH_CIPO 20</text>
<text x="157.5" y="107.9">FLASH_CLK</text>
<text x="157.5" y="105.4">FLASH_COPI 21</text>
<text x="157.5" y="110.5">USB_DN</text>
<text x="157.5" y="113">USB_DP</text>
<text x="157.5" y="118.1">D3</text>
<text x="41.9" y="121.9">SDA</text>
<text x="41.9" y="124.5">SCL</text>
<text x="157.5" y="120.6">D4</text>
<text x="157.5" y="125.7">SWCLK</text>
<text x="157.5" y="128.3">SWDIO</text>
<text x="40.6" y="149.9">A0</text>
<text x="40.6" y="154.9">A2</text>
<text x="40.6" y="152.4">A1</text>
<text x="40.6" y="160">SDA</text>
<text x="40.6" y="157.5">A3</text>
<text x="40.6" y="167.6">RX_A7</text>
<text x="40.6" y="162.6">SCL</text>
<text x="40.6" y="165.1">TX_A6</text>
<text x="132.4" y="172.7">D0</text>
<text x="132.4" y="175.3">D1</text>
<text x="132.4" y="177.8">D2</text>
<text x="107.9" y="180.3">CIPO</text>
<text x="107.9" y="182.9">COPI</text>
<text x="107.9" y="185.4">SCK</text>
<text x="124.1" y="185.4">12LED_OUT</text>
<text x="132.4" y="182.9">D4</text>
<text x="132.4" y="180.3">D3</text>
</g>
<g font-size="1.8" fill="#840084">
<text x="259.1" y="83.3">DNP</text>
<text x="151.7" y="123.9">DNP</text>
<text x="104.3" y="131.5">DNP</text>
</g>
<g font-size="1.8" fill="#0000c2">
<text x="21.6" y="186.4">TODO: Use lower cost tact switch</text>
<text x="21.6" y="188.4">TODO: Use lower cost 10uF caps</text>
<text x="21.6" y="190.5">TODO: Use lower cost schottky</text>
</g>
<text font-size="1.1" fill="#840000" x="130.7" y="60.7">RGB</text>
</svg>
